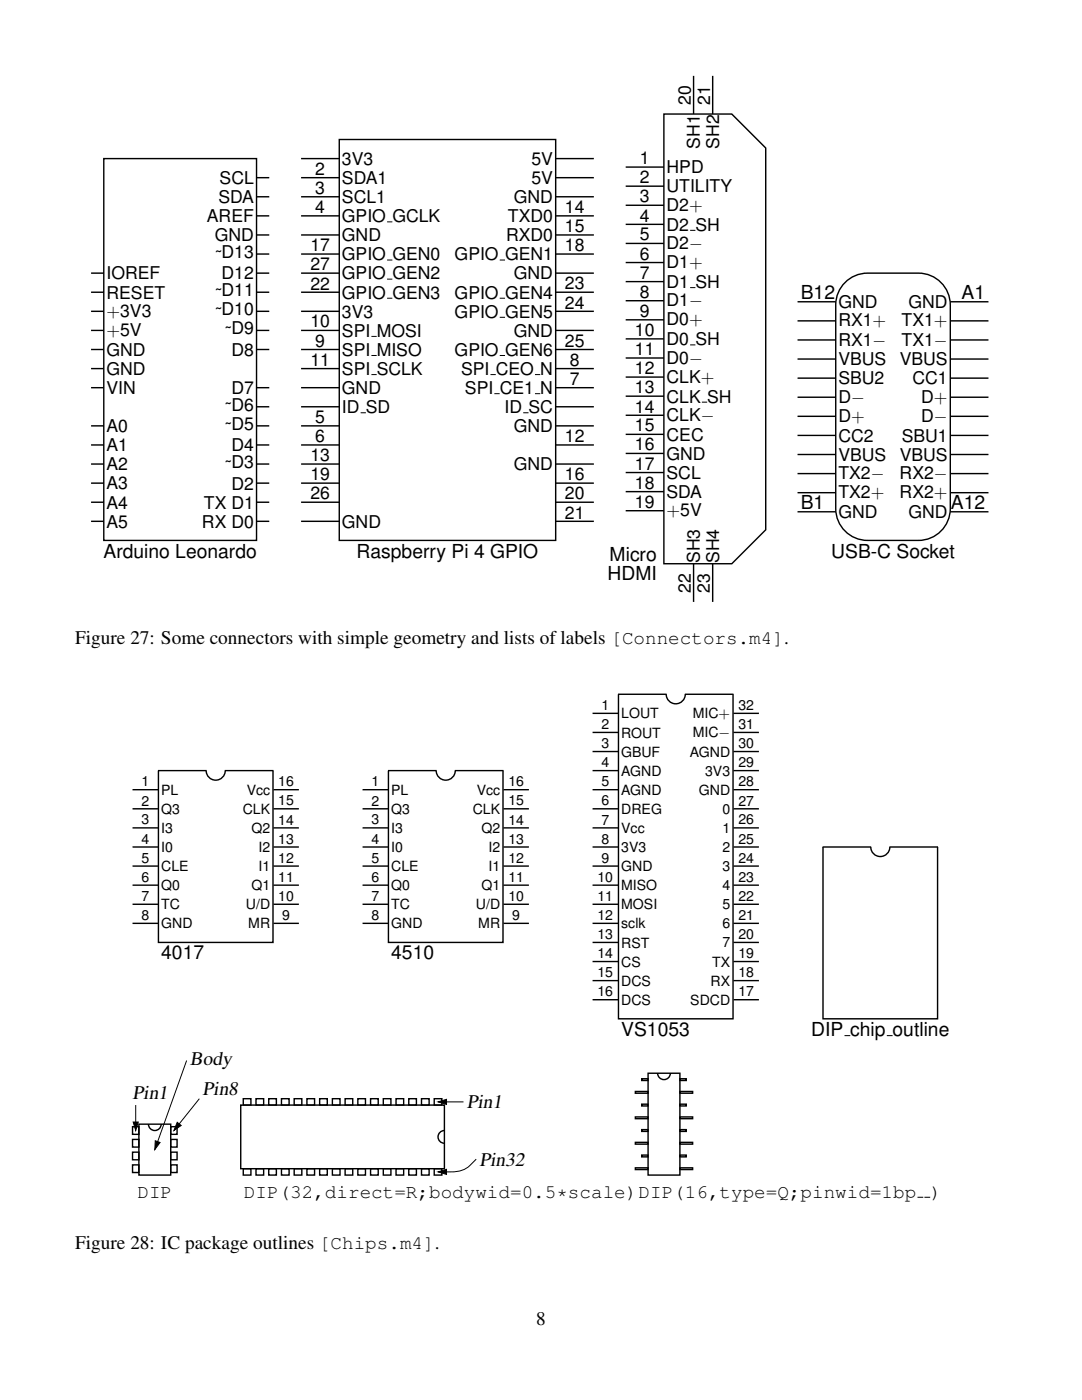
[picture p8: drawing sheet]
<svg xmlns="http://www.w3.org/2000/svg" width="216mm" height="279mm" viewBox="0 0 216 279" stroke-linecap="round" stroke-linejoin="round" font-family="sans-serif">
<g fill="none" stroke="#000" stroke-width=".28">
<path d="M138.4 15.1v7.7M142.2 15.1v7.7M20.7 31.7h30.5v76.2h-30.5zM51.2 35.5h2.5M51.2 39.3h2.5M60.1 35.5h7.6M60.1 39.3h7.6M60.1 31.7h7.6M67.7 27.8h43.2v80.1h-43.2zM110.9 35.5h7.6M110.9 39.3h7.6M110.9 31.7h7.6"/>
<path d="M124.8 33.3h7.7M124.8 37.2h7.7M132.5 22.8h13.5l6.8 6.7v76.2l-6.8 6.8h-13.5zM18.2 54.5h2.5M18.2 58.3h2.5M51.2 54.5h2.5M51.2 58.3h2.5M51.2 43.1h2.5M51.2 46.9h2.5M51.2 50.7h2.5M60.1 54.5h7.6M60.1 58.3h7.6"/>
<path d="M60.1 43.1h7.6M60.1 46.9h7.6M60.1 50.7h7.6M110.9 54.5h7.6M110.9 58.3h7.6M110.9 43.1h7.6M110.9 46.9h7.6M110.9 50.7h7.6M124.8 41h7.7M124.8 44.8h7.7M124.8 48.6h7.7M124.8 52.4h7.7"/>
<path d="M124.8 56.2h7.7M168.6 56.4a6.3 6.3 0 0 1 4.5-1.9h10.2a6.4 6.4 0 0 1 6.3 6.4v40.6a6.4 6.4 0 0 1-6.3 6.4h-10.2a6.4 6.4 0 0 1-6.3-6.4v-40.6a6.3 6.3 0 0 1 1.8-4.5zM18.2 62.1h2.5M18.2 65.9h2.5M18.2 69.8h2.5M18.2 73.6h2.5M18.2 77.4h2.5M51.2 62.1h2.5M51.2 65.9h2.5M51.2 69.8h2.5M51.2 77.4h2.5M60.1 62.1h7.6"/>
<path d="M60.1 65.9h7.6M60.1 69.8h7.6M60.1 73.6h7.6M60.1 77.4h7.6M110.9 62.1h7.6M110.9 65.9h7.6M110.9 69.8h7.6M110.9 73.6h7.6M110.9 77.4h7.6M124.8 60h7.7M124.8 63.8h7.7M124.8 67.6h7.7"/>
<path d="M124.8 71.4h7.7M124.8 75.3h7.7M124.8 79.1h7.7M159.1 60.2h7.7M159.1 64h7.7M159.1 67.8h7.7M159.1 71.7h7.7M159.1 75.5h7.7M159.1 79.3h7.7M189.6 60.2h7.6M189.6 64h7.6M189.6 67.8h7.6"/>
<path d="M189.6 71.7h7.6M189.6 75.5h7.6M189.6 79.3h7.6M18.2 85h2.5M18.2 88.8h2.5M18.2 92.6h2.5M18.2 96.4h2.5M51.2 85h2.5M51.2 88.8h2.5M51.2 92.6h2.5M51.2 96.4h2.5M51.2 81.2h2.5"/>
<path d="M60.1 85h7.6M60.1 88.8h7.6M60.1 92.6h7.6M60.1 96.4h7.6M60.1 81.2h7.6M110.9 85h7.6M110.9 88.8h7.6M110.9 92.6h7.6M110.9 96.4h7.6M110.9 81.2h7.6M124.8 82.9h7.7M124.8 86.7h7.7"/>
<path d="M124.8 90.5h7.7M124.8 94.3h7.7M124.8 98.1h7.7M159.1 83.1h7.7M159.1 86.9h7.7M159.1 90.7h7.7M159.1 94.5h7.7M159.1 98.3h7.7M189.6 83.1h7.6M189.6 86.9h7.6M189.6 90.7h7.6M189.6 94.5h7.6"/>
<path d="M189.6 98.3h7.6M18.2 100.2h2.5M18.2 104h2.5M51.2 100.2h2.5M51.2 104h2.5M60.1 100.2h7.6M60.1 104h7.6M110.9 100.2h7.6M110.9 104h7.6M124.8 101.9h7.7M138.4 112.5v7.6M142.2 112.5v7.6"/>
<path d="M159.1 102.1h7.7M189.6 102.1h7.6M123.3 138.6h9.7M123.4 138.6v64.7h22.9v-64.7M132.9 138.6a1.91 1.91 0 0 0 1.9 1.9 1.91 1.91 0 0 0 1.9-1.9M136.7 138.6h9.7M26.4 157.6h5.1M31.5 153.8h9.7M31.6 153.8v34.3h22.9v-34.3M41.1 153.8a1.9 1.9 0 0 0 1.9 1.9 1.9 1.9 0 0 0 1.9-1.9M44.9 153.8h9.7M54.6 157.6h5"/>
<path d="M72.3 157.6h5.1M77.4 153.8h9.7M77.5 153.8v34.3h22.9v-34.3M87 153.8a1.91 1.91 0 0 0 1.9 1.9 1.91 1.91 0 0 0 1.9-1.9M90.8 153.8h9.7M100.5 157.6h5M118.2 153.8h5.1M118.2 157.6h5.1M118.2 142.4h5.1M118.2 146.2h5.1M118.2 150h5.1M146.4 153.8h5"/>
<path d="M146.4 157.6h5M146.4 142.4h5M146.4 146.2h5M146.4 150h5M26.4 161.4h5.1M26.4 165.2h5.1M26.4 169h5.1M26.4 172.8h5.1M26.4 176.7h5.1M54.6 161.4h5M54.6 165.2h5M54.6 169h5"/>
<path d="M54.6 172.8h5M54.6 176.7h5M72.3 161.4h5.1M72.3 165.2h5.1M72.3 169h5.1M72.3 172.8h5.1M72.3 176.7h5.1M100.5 161.4h5M100.5 165.2h5M100.5 169h5M100.5 172.8h5M100.5 176.7h5"/>
<path d="M118.2 161.4h5.1M118.2 165.2h5.1M118.2 169h5.1M118.2 172.8h5.1M118.2 176.7h5.1M146.4 161.4h5M146.4 165.2h5M146.4 169h5M146.4 172.8h5M146.4 176.7h5M164.1 169h9.7M164.2 169v34.3h22.9v-34.3"/>
<path d="M173.7 169a1.91 1.91 0 0 0 2 1.9 1.91 1.91 0 0 0 1.9-1.9M177.5 169h9.7M26.4 180.5h5.1M26.4 184.3h5.1M54.6 180.5h5M54.6 184.3h5M72.3 180.5h5.1M72.3 184.3h5.1M100.5 180.5h5M100.5 184.3h5M118.2 180.5h5.1M118.2 184.3h5.1"/>
<path d="M118.2 188.1h5.1M118.2 191.9h5.1M118.2 195.7h5.1M118.2 199.5h5.1M146.4 180.5h5M146.4 184.3h5M146.4 188.1h5M146.4 191.9h5M146.4 195.7h5M146.4 199.5h5M48.5 219.3h1.6v1.2h-1.6zM51.1 219.3h1.5v1.2h-1.5z"/>
<path d="M53.6 219.3h1.5v1.2h-1.5zM56.2 219.3h1.5v1.2h-1.5zM58.7 219.3h1.5v1.2h-1.5zM61.2 219.3h1.6v1.2h-1.6zM63.8 219.3h1.5v1.2h-1.5zM66.3 219.3h1.5v1.2h-1.5zM68.9 219.3h1.5v1.2h-1.5zM71.4 219.3h1.5v1.2h-1.5zM73.9 219.3h1.6v1.2h-1.6zM76.5 219.3h1.5v1.2h-1.5zM79 219.3h1.5v1.2h-1.5zM81.6 219.3h1.5v1.2h-1.5z"/>
<path d="M84.1 219.3h1.5v1.2h-1.5zM86.6 219.3h1.6v1.2h-1.6zM126.8 217.8h2.5v.4h-2.5zM128 215.3h1.3v.3h-1.3zM129.3 214.2h6.4v20.3h-6.4zM131.2 214.2a1.27 1.27 0 0 0 1.3 1.3 1.27 1.27 0 0 0 1.3-1.3M135.7 217.8h2.5v.4h-2.5zM135.7 215.3h1.2v.3h-1.2zM26.4 224.9h1.3v1.5h-1.3zM26.4 227.4h1.3v1.5h-1.3zM26.4 229.9h1.3v1.6h-1.3zM26.4 232.5h1.3v1.5h-1.3z"/>
<path d="M27.7 224.3h6.4v10.2h-6.4zM29.6 224.3a1.27 1.27 0 0 0 1.3 1.3 1.27 1.27 0 0 0 1.3-1.3M34.1 232.5h1.2v1.5h-1.2zM34.1 229.9h1.2v1.6h-1.2zM34.1 227.4h1.2v1.5h-1.2zM34.1 224.9h1.2v1.5h-1.2zM48 220.5h40.7v12.7h-40.7zM48.5 233.2h1.6v1.3h-1.6zM51.1 233.2h1.5v1.3h-1.5zM53.6 233.2h1.5v1.3h-1.5zM56.2 233.2h1.5v1.3h-1.5zM58.7 233.2h1.5v1.3h-1.5z"/>
<path d="M61.2 233.2h1.6v1.3h-1.6zM63.8 233.2h1.5v1.3h-1.5zM66.3 233.2h1.5v1.3h-1.5zM68.9 233.2h1.5v1.3h-1.5zM71.4 233.2h1.5v1.3h-1.5zM73.9 233.2h1.6v1.3h-1.6zM76.5 233.2h1.5v1.3h-1.5zM79 233.2h1.5v1.3h-1.5zM81.6 233.2h1.5v1.3h-1.5zM84.1 233.2h1.5v1.3h-1.5zM86.6 233.2h1.6v1.3h-1.6zM88.7 225.6a1.27 1.27 0 0 0-1.3 1.3 1.27 1.27 0 0 0 1.3 1.3"/>
<path d="M126.8 222.9h2.5v.4h-2.5zM126.8 228h2.5v.3h-2.5zM126.8 233.1h2.5v.3h-2.5zM128 220.4h1.3v.3h-1.3zM128 225.4h1.3v.4h-1.3zM128 230.5h1.3v.4h-1.3zM135.7 233.1h2.5v.3h-2.5zM135.7 230.5h1.2v.4h-1.2zM135.7 228h2.5v.3h-2.5zM135.7 225.4h1.2v.4h-1.2zM135.7 222.9h2.5v.4h-2.5zM135.7 220.4h1.2v.3h-1.2z"/>
</g>
<g fill="none" stroke="#000" stroke-width=".2">
<path d="M77.2 44.3h1.1M77.2 51.9h1.1M77.2 55.7h1.1M77.2 59.5h1.1M99.7 51.9h1.1M99.7 59.5h1.1M137.7 46h1.1M137.7 57.4h1.1M74.1 67.1h1.1M74.1 70.9h1.1M74.1 74.8h1.1M97.9 74.8h1"/>
<path d="M98.6 78.6h1.1M99.7 70.9h1.1M99.7 63.3h1.1M106.7 74.8h1.1M106.7 78.6h1.1M137.7 68.8h1.1M72 82.4h1M104.4 82.4h1.1M140.1 80.3h1M37.2 211.6l-6.2 17.6M39.8 219.3l-4.9 6.1M87.7 219.9h4.8"/>
<path d="M168.5 206.7h1.2M177 206.7h1.1M27.1 220.5v4.9M95 231.3a5.6 5.6 0 0 1-4.9 2.6h-2.4M183.1 238.9h1.1M184.5 238.9h1.1"/>
</g>
<path d="M87.4 219.9l1.7-.5v1zM26.6 223.9h1l-.5 1.7zM31 227.7l.9 .3-1 1.4zM35.4 224l.8 .6-1.5 1zM87.4 233.9l1.7-.5v1z" fill="#000" stroke="#000" stroke-width=".2"/>
<g font-size="3.8">
<text x="159.8" y="59.6">B12</text>
<text x="191.9" y="59.6">A1</text>
<text x="159.8" y="101.5">B1</text>
<text x="189.7" y="101.5">A12</text>
<text x="20.7" y="111.3">Arduino Leonardo</text>
<text x="71.2" y="111.3">Raspberry Pi 4 GPIO</text>
<text x="121.7" y="111.9">Micro</text>
<text x="165.9" y="111.3">USB-C Socket</text>
<text x="121.2" y="115.8">HDMI</text>
<text x="15" y="128.6">Figure 27: Some connectors with simple geometry and lists of labels [Connectors.m4].</text>
<text x="32.2" y="191.4">4017</text>
<text x="78.1" y="191.4">4510</text>
<text x="124" y="206.8">VS1053</text>
<text x="161.9" y="206.8">DIP chip outline</text>
<text x="37.9" y="212.5">Body</text>
<text x="26.5" y="219.3">Pin1</text>
<text x="40.4" y="218.6">Pin8</text>
<text x="93.1" y="221.2">Pin1</text>
<text x="95.7" y="232.6">Pin32</text>
<text x="27.4" y="239.1">DIP</text>
<text x="48.7" y="239">DIP(32,direct=R;bodywid=0.5*scale)DIP(16,type=Q;pinwid=1bp</text>
<text x="185.6" y="239">)</text>
<text x="15" y="249.2">Figure 28: IC package outlines [Chips.m4].</text>
<text x="107" y="264.4">8</text>
</g>
<g font-size="3.5">
<text x="137.8" y="20.9" transform="rotate(-90 137.8 20.9)">20</text>
<text x="141.7" y="20.9" transform="rotate(-90 141.7 20.9)">21</text>
<text x="139.7" y="29.7" transform="rotate(-90 139.7 29.7)">SH1</text>
<text x="143.5" y="29.7" transform="rotate(-90 143.5 29.7)">SH2</text>
<text x="62.9" y="34.9">2</text>
<text x="68.2" y="32.9">3V3</text>
<text x="106" y="32.9">5V</text>
<text x="127.7" y="32.8">1</text>
<text x="133" y="34.6">HPD</text>
<text x="43.6" y="40.5">SDA</text>
<text x="43.8" y="36.7">SCL</text>
<text x="62.9" y="38.7">3</text>
<text x="68.2" y="36.7">SDA1</text>
<text x="68.2" y="40.5">SCL1</text>
<text x="102.5" y="40.5">GND</text>
<text x="106" y="36.7">5V</text>
<text x="127.7" y="36.6">2</text>
<text x="127.7" y="40.4">3</text>
<text x="133" y="38.4">UTILITY</text>
<text x="41.3" y="44.4">AREF</text>
<text x="62.9" y="42.5">4</text>
<text x="68.2" y="44.3">GPIO GCLK</text>
<text x="101.4" y="44.3">TXD0</text>
<text x="112.7" y="46.3">15</text>
<text x="112.7" y="42.5">14</text>
<text x="127.7" y="48">5</text>
<text x="127.7" y="44.2">4</text>
<text x="133" y="42.1">D2+</text>
<text x="133" y="46">D2 SH</text>
<text x="42.8" y="48.2">GND</text>
<text x="43" y="52.4">˜</text>
<text x="44.2" y="51.5">D13</text>
<text x="61.9" y="50.2">17</text>
<text x="61.9" y="54">27</text>
<text x="68.2" y="48.2">GND</text>
<text x="68.2" y="52">GPIO GEN0</text>
<text x="90.7" y="52">GPIO GEN1</text>
<text x="101" y="48.1">RXD0</text>
<text x="112.7" y="50.1">18</text>
<text x="127.7" y="51.8">6</text>
<text x="133" y="49.7">D2−</text>
<text x="133" y="53.5">D1+</text>
<text x="21.2" y="55.8">IOREF</text>
<text x="21.2" y="59.6">RESET</text>
<text x="44.2" y="59.1">D11</text>
<text x="44.2" y="55.8">D12</text>
<text x="61.9" y="57.8">22</text>
<text x="68.2" y="55.8">GPIO GEN2</text>
<text x="68.2" y="59.6">GPIO GEN3</text>
<text x="90.7" y="59.6">GPIO GEN4</text>
<text x="102.5" y="55.8">GND</text>
<text x="112.7" y="57.7">23</text>
<text x="127.7" y="59.4">8</text>
<text x="127.7" y="55.7">7</text>
<text x="133" y="57.5">D1 SH</text>
<text x="21.2" y="63.3">+3V3</text>
<text x="43" y="60.1">˜</text>
<text x="43" y="63.9">˜</text>
<text x="44.2" y="62.9">D10</text>
<text x="61.9" y="65.3">10</text>
<text x="68.2" y="63.4">3V3</text>
<text x="90.7" y="63.4">GPIO GEN5</text>
<text x="112.7" y="61.6">24</text>
<text x="127.7" y="63.2">9</text>
<text x="133" y="61.1">D1−</text>
<text x="133" y="64.9">D0+</text>
<text x="167.3" y="61.5">GND</text>
<text x="167.3" y="65.2">RX1+</text>
<text x="179.9" y="65.2">TX1+</text>
<text x="181.3" y="61.5">GND</text>
<text x="21.2" y="67.1">+5V</text>
<text x="21.2" y="71">GND</text>
<text x="45" y="67.7">˜</text>
<text x="46.2" y="66.8">D9</text>
<text x="46.2" y="71">D8</text>
<text x="62.9" y="69.2">9</text>
<text x="68.2" y="67.2">SPI MOSI</text>
<text x="68.2" y="71">SPI MISO</text>
<text x="90.7" y="71">GPIO GEN6</text>
<text x="102.5" y="67.2">GND</text>
<text x="112.7" y="69.2">25</text>
<text x="126.7" y="70.9">11</text>
<text x="126.7" y="67">10</text>
<text x="133" y="68.9">D0 SH</text>
<text x="167.3" y="69">RX1−</text>
<text x="179.9" y="69">TX1−</text>
<text x="21.2" y="74.8">GND</text>
<text x="61.9" y="73">11</text>
<text x="68.2" y="74.8">SPI SCLK</text>
<text x="92" y="74.8">SPI CEO N</text>
<text x="113.7" y="73">8</text>
<text x="113.7" y="76.8">7</text>
<text x="126.7" y="74.7">12</text>
<text x="133" y="72.6">D0−</text>
<text x="133" y="76.4">CLK+</text>
<text x="167.3" y="72.9">VBUS</text>
<text x="167.3" y="76.7">SBU2</text>
<text x="179.5" y="72.9">VBUS</text>
<text x="182.1" y="76.7">CC1</text>
<text x="21.2" y="78.6">VIN</text>
<text x="45" y="82.9">˜</text>
<text x="46.2" y="82">D6</text>
<text x="46.2" y="78.6">D7</text>
<text x="68.2" y="78.6">GND</text>
<text x="68.2" y="82.4">ID SD</text>
<text x="92.8" y="78.6">SPI CE1 N</text>
<text x="100.7" y="82.4">ID SC</text>
<text x="126.7" y="78.5">13</text>
<text x="126.7" y="82.3">14</text>
<text x="133" y="80.3">CLK SH</text>
<text x="167.3" y="80.4">D−</text>
<text x="183.8" y="80.4">D+</text>
<text x="21.2" y="86.2">A0</text>
<text x="45" y="86.7">˜</text>
<text x="46.2" y="85.8">D5</text>
<text x="62.9" y="84.4">5</text>
<text x="62.9" y="88.2">6</text>
<text x="102.5" y="86.3">GND</text>
<text x="112.7" y="88.3">12</text>
<text x="126.7" y="86.1">15</text>
<text x="126.7" y="89.9">16</text>
<text x="133" y="84">CLK−</text>
<text x="133" y="88">CEC</text>
<text x="167.3" y="84.2">D+</text>
<text x="167.3" y="88.2">CC2</text>
<text x="179.9" y="88.2">SBU1</text>
<text x="183.8" y="84.2">D−</text>
<text x="21.2" y="90.1">A1</text>
<text x="21.2" y="93.9">A2</text>
<text x="45" y="94.3">˜</text>
<text x="46.2" y="93.4">D3</text>
<text x="46.2" y="90.1">D4</text>
<text x="61.9" y="92">13</text>
<text x="61.9" y="95.8">19</text>
<text x="102.5" y="93.9">GND</text>
<text x="112.7" y="95.8">16</text>
<text x="126.7" y="93.8">17</text>
<text x="133" y="91.8">GND</text>
<text x="133" y="95.6">SCL</text>
<text x="167.3" y="92">VBUS</text>
<text x="167.3" y="95.6">TX2−</text>
<text x="179.5" y="95.6">RX2−</text>
<text x="179.5" y="92">VBUS</text>
<text x="21.2" y="97.7">A3</text>
<text x="21.2" y="101.5">A4</text>
<text x="40.7" y="101.5">TX D1</text>
<text x="46.2" y="97.7">D2</text>
<text x="61.9" y="99.6">26</text>
<text x="112.7" y="99.6">20</text>
<text x="126.7" y="97.5">18</text>
<text x="126.7" y="101.3">19</text>
<text x="133" y="99.4">SDA</text>
<text x="167.3" y="99.4">TX2+</text>
<text x="179.5" y="99.4">RX2+</text>
<text x="21.2" y="105.3">A5</text>
<text x="40.3" y="105.3">RX D0</text>
<text x="68.2" y="105.3">GND</text>
<text x="112.7" y="103.5">21</text>
<text x="133" y="103">+5V</text>
<text x="167.3" y="103.4">GND</text>
<text x="181.3" y="103.4">GND</text>
<text x="139.7" y="112.4" transform="rotate(-90 139.7 112.4)">SH3</text>
<text x="143.5" y="112.4" transform="rotate(-90 143.5 112.4)">SH4</text>
<text x="137.9" y="118.3" transform="rotate(-90 137.9 118.3)">22</text>
<text x="141.6" y="118.3" transform="rotate(-90 141.6 118.3)">23</text>
</g>
<g font-size="2.8">
<text x="120" y="141.7">1</text>
<text x="124" y="143.4">LOUT</text>
<text x="138.2" y="143.3">MIC+</text>
<text x="147.3" y="141.7">32</text>
<text x="120" y="145.5">2</text>
<text x="120" y="149.3">3</text>
<text x="124" y="147.2">ROUT</text>
<text x="138.2" y="147.1">MIC−</text>
<text x="147.3" y="149.3">30</text>
<text x="147.3" y="145.5">31</text>
<text x="120" y="153.1">4</text>
<text x="124" y="151">GBUF</text>
<text x="124" y="154.8">AGND</text>
<text x="137.7" y="151">AGND</text>
<text x="140.7" y="154.8">3V3</text>
<text x="147.3" y="153.1">29</text>
<text x="28.2" y="157">1</text>
<text x="28.2" y="160.8">2</text>
<text x="32.2" y="158.6">PL</text>
<text x="49.2" y="158.6">Vcc</text>
<text x="55.5" y="160.7">15</text>
<text x="55.5" y="156.9">16</text>
<text x="74.1" y="157">1</text>
<text x="74.1" y="160.8">2</text>
<text x="78.1" y="158.6">PL</text>
<text x="95.1" y="158.6">Vcc</text>
<text x="101.4" y="160.7">15</text>
<text x="101.4" y="156.9">16</text>
<text x="120" y="156.9">5</text>
<text x="120" y="160.7">6</text>
<text x="124" y="158.6">AGND</text>
<text x="139.5" y="158.6">GND</text>
<text x="147.3" y="160.8">27</text>
<text x="147.3" y="156.9">28</text>
<text x="28.2" y="164.5">3</text>
<text x="32.2" y="162.4">Q3</text>
<text x="32.2" y="166.2">I3</text>
<text x="48.4" y="162.4">CLK</text>
<text x="50.2" y="166.2">Q2</text>
<text x="55.5" y="164.6">14</text>
<text x="74.1" y="164.5">3</text>
<text x="78.1" y="162.4">Q3</text>
<text x="78.1" y="166.2">I3</text>
<text x="94.3" y="162.4">CLK</text>
<text x="96.1" y="166.2">Q2</text>
<text x="101.4" y="164.6">14</text>
<text x="120" y="164.6">7</text>
<text x="124" y="162.4">DREG</text>
<text x="124" y="166.2">Vcc</text>
<text x="144.1" y="166.2">1</text>
<text x="144.1" y="162.4">0</text>
<text x="147.3" y="164.5">26</text>
<text x="28.2" y="168.4">4</text>
<text x="28.2" y="172.1">5</text>
<text x="32.2" y="170">I0</text>
<text x="32.2" y="173.9">CLE</text>
<text x="51.6" y="173.9">I1</text>
<text x="51.6" y="170">I2</text>
<text x="55.5" y="172.2">12</text>
<text x="55.5" y="168.3">13</text>
<text x="74.1" y="168.4">4</text>
<text x="74.1" y="172.1">5</text>
<text x="78.1" y="170">I0</text>
<text x="78.1" y="173.9">CLE</text>
<text x="97.5" y="173.9">I1</text>
<text x="97.5" y="170">I2</text>
<text x="101.4" y="172.2">12</text>
<text x="101.4" y="168.3">13</text>
<text x="120" y="168.3">8</text>
<text x="120" y="172.1">9</text>
<text x="124" y="170">3V3</text>
<text x="124" y="173.9">GND</text>
<text x="144.1" y="173.8">3</text>
<text x="144.1" y="170">2</text>
<text x="147.3" y="172.2">24</text>
<text x="147.3" y="168.3">25</text>
<text x="28.2" y="176">6</text>
<text x="28.2" y="179.8">7</text>
<text x="32.2" y="177.6">Q0</text>
<text x="50.2" y="177.6">Q1</text>
<text x="55.5" y="179.8">10</text>
<text x="55.5" y="176">11</text>
<text x="74.1" y="176">6</text>
<text x="74.1" y="179.8">7</text>
<text x="78.1" y="177.6">Q0</text>
<text x="96.1" y="177.6">Q1</text>
<text x="101.4" y="179.8">10</text>
<text x="101.4" y="176">11</text>
<text x="119.2" y="176">10</text>
<text x="119.2" y="179.8">11</text>
<text x="124" y="177.7">MISO</text>
<text x="144.1" y="177.6">4</text>
<text x="147.3" y="179.8">22</text>
<text x="147.3" y="176">23</text>
<text x="28.2" y="183.6">8</text>
<text x="32.2" y="181.5">TC</text>
<text x="32.2" y="185.3">GND</text>
<text x="49.1" y="181.5">U/D</text>
<text x="49.5" y="185.3">MR</text>
<text x="56.3" y="183.6">9</text>
<text x="74.1" y="183.6">8</text>
<text x="78.1" y="181.5">TC</text>
<text x="78.1" y="185.3">GND</text>
<text x="95" y="181.5">U/D</text>
<text x="95.4" y="185.3">MR</text>
<text x="102.2" y="183.6">9</text>
<text x="119.2" y="183.6">12</text>
<text x="124" y="181.5">MOSI</text>
<text x="124" y="185.3">sclk</text>
<text x="144.1" y="185.2">6</text>
<text x="144.1" y="181.4">5</text>
<text x="147.3" y="183.6">21</text>
<text x="119.2" y="187.4">13</text>
<text x="119.2" y="191.2">14</text>
<text x="124" y="189.1">RST</text>
<text x="144.1" y="189">7</text>
<text x="147.3" y="191.2">19</text>
<text x="147.3" y="187.4">20</text>
<text x="119.2" y="195">15</text>
<text x="124" y="192.9">CS</text>
<text x="124" y="196.7">DCS</text>
<text x="141.8" y="196.7">RX</text>
<text x="142.1" y="192.9">TX</text>
<text x="147.3" y="195">18</text>
<text x="119.2" y="198.8">16</text>
<text x="124" y="200.5">DCS</text>
<text x="137.7" y="200.5">SDCD</text>
<text x="147.3" y="198.9">17</text>
</g>
</svg>
